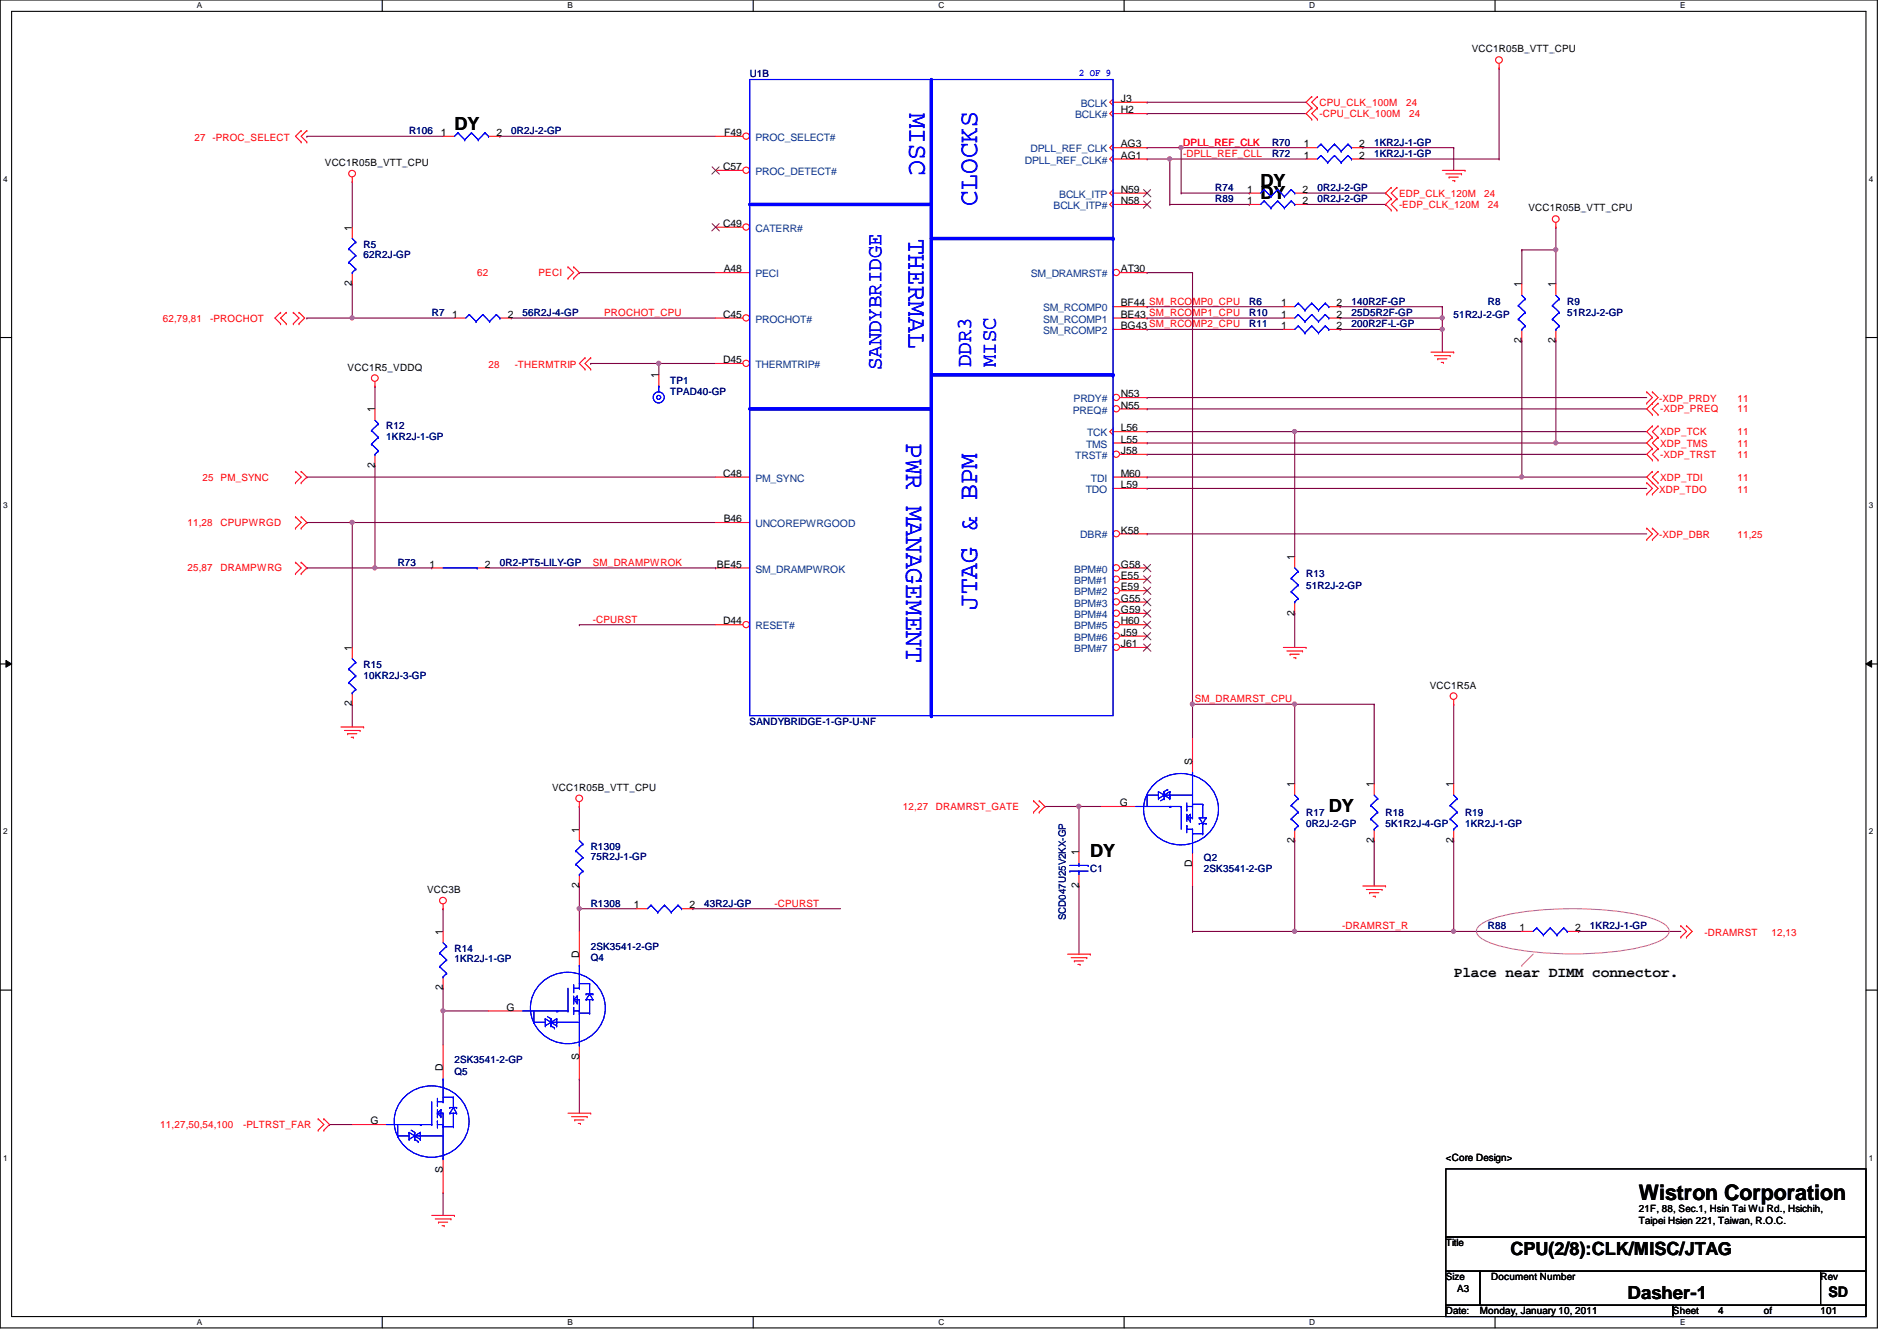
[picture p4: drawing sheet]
<svg xmlns="http://www.w3.org/2000/svg" width="297mm" height="210mm" viewBox="0 0 297 210" stroke-linecap="round" stroke-linejoin="round" font-family="sans-serif">
<path d="M0 0h294v207.9h-294zM1.8 1.8h290.4v204.3h-290.4z" fill="none" stroke="#000" stroke-width=".17"/>
<g fill="#fff">
<path d="M30.8 .2h.8v1.4h-.8z"/>
<path d="M30.8 206.2h.8v1.4h-.8z"/>
</g>
<path d="M59.9 0v1.8M59.9 206.1v1.8" fill="none" stroke="#000" stroke-width=".17"/>
<g fill="#fff">
<path d="M88.9 .2h.8v1.4h-.8z"/>
<path d="M88.9 206.2h.8v1.4h-.8z"/>
</g>
<path d="M117.9 0v1.8M117.9 206.1v1.8" fill="none" stroke="#000" stroke-width=".17"/>
<g fill="#fff">
<path d="M146.9 .2h.9v1.4h-.9z"/>
<path d="M146.9 206.2h.9v1.4h-.9z"/>
</g>
<path d="M176 0v1.8M176 206.1v1.8" fill="none" stroke="#000" stroke-width=".17"/>
<g fill="#fff">
<path d="M205 .2h.9v1.4h-.9z"/>
<path d="M205 206.2h.9v1.4h-.9z"/>
</g>
<path d="M234.1 0v1.8M234.1 206.1v1.8" fill="none" stroke="#000" stroke-width=".17"/>
<g fill="#fff">
<path d="M263.1 .2h.8v1.4h-.8z"/>
<path d="M263.1 206.2h.8v1.4h-.8z"/>
<path d="M.5 27.3h.7v1.4h-.7z"/>
<path d="M292.6 27.3h.7v1.4h-.7z"/>
<path d="M.5 78.4h.7v1.4h-.7z"/>
<path d="M292.6 78.4h.7v1.4h-.7z"/>
</g>
<path d="M0 52.8h1.8M292.2 52.8h1.8" fill="none" stroke="#000" stroke-width=".17"/>
<g fill="#fff">
<path d="M.5 129.5h.7v1.4h-.7z"/>
<path d="M292.6 129.5h.7v1.4h-.7z"/>
</g>
<path d="M0 103.9h1.8M292.2 103.9h1.8" fill="none" stroke="#000" stroke-width=".17"/>
<path d="M.9 103.4l.9 .5-.9 .5zM292.2 103.9l.9-.5v1z" fill="#000"/>
<path d="M.9 103.4l.9 .5-.9 .5zM292.2 103.9l.9-.5v1z" fill="none" stroke="#000" stroke-width=".16"/>
<g fill="#fff">
<path d="M.5 180.5h.7v1.4h-.7z"/>
<path d="M292.6 180.5h.7v1.4h-.7z"/>
</g>
<path d="M0 155h1.8M292.2 155h1.8" fill="none" stroke="#000" stroke-width=".17"/>
<path d="M103.2 56.9h8.9M103.2 56.9h.1M179.6 51.6h21.4M179.6 51.6h.1" fill="none" stroke="#800040" stroke-width=".17"/>
<circle cx="103.1" cy="56.9" r=".32" fill="#f0f"/>
<circle cx="103.1" cy="56.9" r=".32" fill="none" stroke="#f0f" stroke-width=".17"/>
<path d="M209.8 51.6h16M209.8 51.6h.1" fill="none" stroke="#800040" stroke-width=".17"/>
<circle cx="225.8" cy="51.5" r=".32" fill="#f0f"/>
<circle cx="225.8" cy="51.5" r=".32" fill="none" stroke="#f0f" stroke-width=".17"/>
<path d="M92.5 56.9h10.7M92.5 56.9h.1M103.2 56.9h.1M103.2 56.9v1.8M179.6 67.6h23.1M179.6 62.2h.1M179.6 64h.1M179.6 67.6h.1M179.6 62.2h78.2M179.6 64h78.2M243.6 69.3h.1M243.6 69.3h14.2" fill="none" stroke="#800040" stroke-width=".17"/>
<circle cx="243.6" cy="69.3" r=".32" fill="#f0f"/>
<circle cx="243.6" cy="69.3" r=".32" fill="none" stroke="#f0f" stroke-width=".17"/>
<path d="M179.6 71.1h.1M179.6 71.1h78.2M238.3 74.7h.1M238.3 74.7h19.5" fill="none" stroke="#800040" stroke-width=".17"/>
<circle cx="238.3" cy="74.6" r=".32" fill="#f0f"/>
<circle cx="238.3" cy="74.6" r=".32" fill="none" stroke="#f0f" stroke-width=".17"/>
<path d="M243.6 39.1h.1M243.6 39.1v5.3M90.7 42.7h21.4M90.7 42.7h.1M179.6 48h21.4M179.6 48h.1M209.8 48h16M209.8 48h.1M179.6 76.5h.1M179.6 76.5h78.2M179.6 83.6h.1M179.6 83.6h78.2" fill="none" stroke="#800040" stroke-width=".17"/>
<circle cx="243.6" cy="39.1" r=".32" fill="#f0f"/>
<circle cx="243.6" cy="39.1" r=".32" fill="none" stroke="#f0f" stroke-width=".17"/>
<path d="M55.2 28.4h.1M55.2 28.4v7.2M209.8 49.8h16M209.8 49.8h.1" fill="none" stroke="#800040" stroke-width=".17"/>
<circle cx="225.8" cy="49.8" r=".32" fill="#f0f"/>
<circle cx="225.8" cy="49.8" r=".32" fill="none" stroke="#f0f" stroke-width=".17"/>
<g fill="none" stroke="#800040" stroke-width=".17">
<path d="M179.6 16h24.9M179.6 17.8h24.9M179.6 16h.1M179.6 17.8h.1M185 23.1h.1M185 23.1h19.5M238.3 39.1h5.3M238.3 39.1h.1M238.3 39.1v5.3M179.6 49.8h21.4M179.6 49.8h.1M225.8 51.6h.1"/>
<path d="M225.8 51.6v3.5"/>
</g>
<circle cx="184.9" cy="23.1" r=".32" fill="#f0f"/>
<circle cx="184.9" cy="23.1" r=".32" fill="none" stroke="#f0f" stroke-width=".17"/>
<path d="M243.6 35.6h.1M243.6 35.6v3.5M179.6 42.7h7.1M179.6 42.7h.1M225.8 49.8h.1M225.8 48h.1M225.8 48v3.6M48 74.7h64.1M48 74.7h.1M186.7 110.2h.1M186.7 110.2v5.4" fill="none" stroke="#800040" stroke-width=".17"/>
<circle cx="186.7" cy="110.2" r=".32" fill="#f0f"/>
<circle cx="186.7" cy="110.2" r=".32" fill="none" stroke="#f0f" stroke-width=".17"/>
<path d="M202.7 110.2h.1M202.7 110.2h12.5" fill="none" stroke="#800040" stroke-width=".17"/>
<circle cx="202.7" cy="110.2" r=".32" fill="#f0f"/>
<circle cx="202.7" cy="110.2" r=".32" fill="none" stroke="#f0f" stroke-width=".17"/>
<path d="M202.7 110.2h.1M202.7 110.2v12.5M186.7 138.7h.1M186.7 138.7v7.1M227.6 145.8h.1M227.6 145.8h10.7" fill="none" stroke="#800040" stroke-width=".17"/>
<circle cx="227.6" cy="145.8" r=".32" fill="#f0f"/>
<circle cx="227.6" cy="145.8" r=".32" fill="none" stroke="#f0f" stroke-width=".17"/>
<path d="M202.7 131.6h.1M202.7 131.6v14.2" fill="none" stroke="#800040" stroke-width=".17"/>
<circle cx="202.7" cy="145.8" r=".32" fill="#f0f"/>
<circle cx="202.7" cy="145.8" r=".32" fill="none" stroke="#f0f" stroke-width=".17"/>
<path d="M227.6 110.2h.1M227.6 110.2v12.5M168.9 126.2h.1M168.9 126.2h3.6M227.6 131.6h.1M227.6 131.6v14.2h-24.9M202.7 145.8h.1" fill="none" stroke="#800040" stroke-width=".17"/>
<circle cx="168.9" cy="126.2" r=".32" fill="#f0f"/>
<circle cx="168.9" cy="126.2" r=".32" fill="none" stroke="#f0f" stroke-width=".17"/>
<g fill="none" stroke="#800040" stroke-width=".17">
<path d="M55.2 44.4h.1M55.2 44.4v5.4M80 49.8h32.1M80 49.8h.1M58.7 72.9h.1M58.7 72.9v16M55.2 81.8h56.9M55.2 81.8h.1M215.2 110.2h.1M215.2 110.2v12.5M163.6 126.2h5.3M163.6 126.2h.1"/>
<path d="M168.9 126.2h.1M168.9 138.7h.1M168.9 126.2v7.1M168.9 138.7v10.7M215.2 131.6h.1M215.2 131.6v7.1M186.7 145.8h16M186.7 145.8h.1"/>
</g>
<circle cx="58.7" cy="88.9" r=".32" fill="#f0f"/>
<circle cx="58.7" cy="88.9" r=".32" fill="none" stroke="#f0f" stroke-width=".17"/>
<path d="M58.7 60.5h.1M58.7 60.5v3.5M48 88.9h.1M48 88.9h10.7M55.2 81.8h.1M55.2 81.8v19.5" fill="none" stroke="#800040" stroke-width=".17"/>
<circle cx="55.1" cy="81.8" r=".32" fill="#f0f"/>
<circle cx="55.1" cy="81.8" r=".32" fill="none" stroke="#f0f" stroke-width=".17"/>
<path d="M238.3 53.3h.1M238.3 53.3v21.4M243.6 53.3h.1M243.6 53.3v16M202.7 67.6h.1M202.7 67.6v19.5M48 81.8h.1M48 81.8h7.2M90.7 97.8h21.4M90.7 97.8h.1M55.2 110.2h.1M55.2 110.2v3.6" fill="none" stroke="#800040" stroke-width=".17"/>
<circle cx="202.7" cy="67.5" r=".32" fill="#f0f"/>
<circle cx="202.7" cy="67.5" r=".32" fill="none" stroke="#f0f" stroke-width=".17"/>
<path d="M55.2 49.8h.1M55.2 49.8h16M202.7 67.6h.1M202.7 67.6h55.1M202.7 96h.1M202.7 96v5.3" fill="none" stroke="#800040" stroke-width=".17"/>
<circle cx="55.1" cy="49.8" r=".32" fill="#f0f"/>
<circle cx="55.1" cy="49.8" r=".32" fill="none" stroke="#f0f" stroke-width=".17"/>
<g fill="none" stroke="#800040" stroke-width=".17">
<path d="M48 49.8h.1M48 49.8h7.2M186.7 42.7h.1M186.7 42.7v67.5M179.6 74.7h.1M179.6 69.3h.1M179.6 69.3h64M179.6 74.7h58.7M186.7 110.2h16M186.7 110.2h.1M69.4 158.2h.1M69.4 158.2v5.4"/>
<path d="M69.4 158.2h7.1M51.6 176h.1M51.6 176h3.6M90.7 168.9h.1M90.7 168.9v5.3M69.4 186.7h.1M69.4 186.7v3.5"/>
</g>
<circle cx="69.4" cy="158.2" r=".32" fill="#f0f"/>
<circle cx="69.4" cy="158.2" r=".32" fill="none" stroke="#f0f" stroke-width=".17"/>
<path d="M69.4 154.7h.1M69.4 154.7v3.5M90.7 142.2h.1M90.7 142.2v3.6" fill="none" stroke="#800040" stroke-width=".17"/>
<circle cx="90.7" cy="142.2" r=".32" fill="#f0f"/>
<circle cx="90.7" cy="142.2" r=".32" fill="none" stroke="#f0f" stroke-width=".17"/>
<g fill="none" stroke="#800040" stroke-width=".17">
<path d="M234.7 10.7h.1M234.7 10.7v14.2M179.6 23.1h5.4v7.1M179.6 23.1h.1M183.2 24.9h21.3M183.2 24.9h.1M183.2 32h.1M183.2 24.9v7.1M185 30.2h.1M185 30.2h10.6M195.6 30.2h.1M213.4 23.1h14.2"/>
<path d="M213.4 23.1h.1M213.4 24.9h21.3M227.6 23.1h.1M227.6 23.1v3.6M234.7 24.9h.1M58.7 88.9h8.9M67.6 88.9h.1M76.5 88.9h35.6M112.1 88.9h.1M90.7 138.7h.1M90.7 126.2h.1M90.7 126.2v3.6"/>
<path d="M90.7 138.7v3.5M69.4 142.2h.1M69.4 142.2v3.6M90.7 142.2h8.9M90.7 142.2h.1M108.5 142.2h23.1M108.5 142.2h.1M247.2 145.8h.1M247.2 145.8h16"/>
</g>
<circle cx="183.1" cy="24.9" r=".32" fill="#f0f"/>
<g fill="none" stroke="#f0f" stroke-width=".17">
<path d="M231.6 144.9a13.1 13.1 0 0 1 6-2 56 56 0 0 1 19.9 .5 8.4 8.4 0 0 1 3.4 1.5 1.05 1.05 0 0 1 0 1.7 13.2 13.2 0 0 1-6 2.1 54.8 54.8 0 0 1-19.9-.6 8.4 8.4 0 0 1-3.4-1.5 1.05 1.05 0 0 1 0-1.7zM238.3 151.1h.1M240.1 149.4l-1.8 1.7"/>
<circle cx="183.1" cy="24.9" r=".32"/>
</g>
<path d="M48 21.3h21.4M48 21.3h.1M78.3 21.3h33.8M78.3 21.3h.1M179.6 24.9h.1M179.6 24.9h3.6M183.2 32h12.4M195.6 32h.1M204.5 32h12.5M204.5 30.2h12.5M217 30.2h.1M217 32h.1" fill="none" stroke="#800040" stroke-width=".17"/>
<g fill="none" stroke="#f00" stroke-width=".17">
<path d="M205.4 15.1l-.9 .9 .9 .9M205.4 16.9l-.9 .9 .9 .9M205.4 15.1h.1M205.4 16.9h.1M205.4 18.7h.1M206.3 16.9h.1M206.3 15.1h.1M206.3 18.7h.1M206.3 15.1l-.9 .9 .9 .9M206.3 16.9l-.9 .9 .9 .9M234.7 10.7h.1M234.7 9.9v.8"/>
<path d="M47.2 20.4h.1M47.2 22.2h.1M47.2 20.4l-.9 .9 .9 .9M48 20.4l-.8 .9 .8 .9M48 20.4h.1M48 22.2h.1M55.2 28.4h.1M55.2 27.7v.7M55.2 35.6v1.7M69.4 21.3h1.8M76.5 21.3h1.8M195.6 32h1.8"/>
<path d="M202.7 32h1.8M204.5 23.1h1.8M204.5 24.9h1.8M211.6 23.1h1.8M211.6 24.9h1.8M217.8 29.3l-.8 .9 .8 .9M217.8 31.1l-.8 .9 .8 .9M217.8 29.3h.1M217.8 31.1h.1M217.8 32.9h.1M218.7 29.3l-.9 .9 .9 .9M218.7 31.1l-.9 .9 .9 .9"/>
<path d="M218.7 31.1h.1M218.7 29.3h.1M218.7 32.9h.1M225.8 26.7h3.6M226.4 27.2h2.5M226.9 27.7h.1M226.9 27.7h1.4M227.5 28.3h.3M227.8 28.3h.1M228.9 27.2h.1M229.4 26.7h.1M243.6 35.6h.1"/>
<path d="M243.6 34.8v.8M43.9 48.9l-.9 .9 .9 .9M43.9 50.7h.1M43.9 48.9h.1M44.8 48.9l-.9 .9 .9 .9M44.8 50.7h.1M44.8 48.9h.1M45.9 48.9h.1M45.9 50.7h.1M45.9 48.9l.9 .9-.9 .9M46.8 50.7h.1M46.8 48.9h.1"/>
<path d="M46.8 48.9l.9 .9-.9 .9M55.2 42.7v1.7M58.7 59.7v.8M71.2 49.8h1.7M78.3 49.8h1.7M88.9 43.6h.1M88.9 41.8h.1M88.9 41.8l.9 .9-.9 .9M89.8 41.8h.1M89.8 43.6h.1M89.8 41.8l.9 .9-.9 .9M91.6 56h.1"/>
<path d="M91.6 57.8h.1M91.6 56l-.9 .9 .9 .9M92.5 56l-.9 .9 .9 .9M92.5 56h.1M92.5 57.8h.1M103.2 58.7v1.8M174.3 49.8h5.3M174.3 51.6h5.3M201 48h1.7M201 49.8h1.7M201 51.6h1.7M208.1 48h1.7"/>
<path d="M208.1 49.8h1.7M208.1 51.6h1.7M224.1 55.1h3.5M224.6 55.7h2.5M225.1 56.2h1.5M225.1 56.2h.1M225.7 56.7h.3M226 56.7h.1M227.1 55.7h.1M227.6 55.1h.1M238.3 44.4v1.8M238.3 51.6v1.7"/>
<path d="M243.6 44.4v1.8M243.6 51.6v1.7M46.3 73.8l.9 .9-.9 .9M46.3 75.6h.1M46.3 73.8h.1M47.2 73.8h.1M47.2 75.6h.1M47.2 73.8l.8 .9-.8 .9M58.7 60.5h.1M58.7 64v1.8M58.7 71.1v1.8M257.8 61.3l.9 .9-.9 .9"/>
<path d="M257.8 75.6l.9 .9-.9 .8M257.8 61.3h.1M257.8 63.1h.1M257.8 75.6h.1M257.8 77.3h.1M258.7 61.3h.1M258.7 63.1h.1M258.7 75.6h.1M258.7 77.3h.1M258.7 64.9h.1M258.7 66.7h.1M258.7 68.5h.1"/>
<path d="M258.7 70.2h.1M258.7 72h.1M258.7 73.8h.1M258.7 61.3l.9 .9-1.8 1.8 .9 .9M258.7 73.8l-.9 .9 1.8 1.8-.9 .8M258.7 66.7l-.9 .9 .9 .9M258.7 68.5l-.9 .8 .9 .9M258.7 70.2l-.9 .9 .9 .9M259.6 63.1l-.9 .9 .9 .9M259.6 66.7l-.9 .9 .9 .9M259.6 68.5l-.9 .8 .9 .9M259.6 70.2l-.9 .9 .9 .9"/>
<path d="M259.6 73.8l-.9 .9 .9 .9M259.6 64.9h.1M259.6 63.1h.1M259.6 68.5h.1M259.6 66.7h.1M259.6 70.2h.1M259.6 72h.1M259.6 75.6h.1M259.6 73.8h.1M46.3 80.9l.9 .9-.9 .9M46.3 88l.9 .9-.9 .9M46.3 82.7h.1"/>
<path d="M46.3 80.9h.1M46.3 89.8h.1M46.3 88h.1M47.2 80.9h.1M47.2 82.7h.1M47.2 88h.1M47.2 89.8h.1M47.2 80.9l.8 .9-.8 .9M47.2 88l.8 .9-.8 .9M67.6 88.9h1.8M74.7 88.9h1.8M202.7 87.1v1.8"/>
<path d="M202.7 94.2v1.8M257.8 82.7l.9 .9-.9 .9M257.8 82.7h.1M257.8 84.5h.1M258.7 82.7h.1M258.7 84.5h.1M258.7 82.7l.9 .9-.9 .9M53.4 113.8h3.5M53.9 114.3h2.5M54.4 114.9h.1M54.4 114.9h1.5M55 115.4h.3"/>
<path d="M55.2 101.3v1.8M55.2 108.5v1.7M55.3 115.4h.1M56.4 114.3h.1M56.9 113.8h.1M186.7 115.6v5.3M201 101.3h3.5M201.5 101.9h2.5M202 102.4h.1M202 102.4h1.5M202.6 103h.3M202.9 103h.1"/>
<path d="M204 101.9h.1M204.5 101.3h.1M227.6 110.2h.1M227.6 109.5v.7M90.7 126.2h.1M90.7 125.5v.7M90.7 129.8v1.8M90.7 136.9v1.8M161.8 127.1h.1M161.8 125.3h.1M161.8 125.3l.9 .9-.9 .9M162.7 125.3l.9 .9-.9 .9"/>
<path d="M162.7 125.3h.1M162.7 127.1h.1M168.9 133.3v1.8M168.9 136.9v1.8M172.5 126.2h5.3M186.7 133.3v5.4M202.7 122.7v1.8M202.7 129.8v1.8M213.4 138.7h3.6M213.9 139.2h2.5M214.5 139.7h1.4M214.5 139.7h.1"/>
<path d="M215.2 122.7v1.8M215.2 129.8v1.8M216.4 139.2h.1M217 138.7h.1M227.6 122.7v1.8M227.6 129.8v1.8M69.4 142.2h.1M69.4 141.5v.7M69.4 145.8v1.8M69.4 152.9v1.8M76.5 158.2h5.3M90.7 145.8v5.3"/>
<path d="M99.6 142.2h1.8M106.7 142.2h1.8M167.2 149.4h3.5M167.7 149.9h2.5M168.2 150.4h1.5M168.2 150.4h.1M168.8 151h.3M169.1 151h.1M170.2 149.9h.1M170.7 149.4h.1M215 140.3h.3M215.3 140.3h.1"/>
<path d="M238.3 145.8h1.8M245.4 145.8h1.8M263.2 144.9l.9 .9-.9 .9M263.2 144.9h.1M263.2 146.7h.1M264.1 144.9h.1M264.1 146.7h.1M264.1 144.9l.9 .9-.9 .9M49.8 175.1l.9 .9-.9 .9M49.8 176.9h.1M49.8 175.1h.1M50.7 175.1h.1"/>
<path d="M50.7 176.9h.1M50.7 175.1l.9 .9-.9 .9M55.2 176h5.3M69.4 163.6v5.3M88.9 174.2h3.6M89.5 174.8h2.4M90 175.3h.1M90 175.3h1.4M90.5 175.9h.4M90.7 163.6v5.3M90.9 175.9h.1M91.9 174.8h.1"/>
<path d="M92.5 174.2h.1M67.6 190.2h3.6M68.2 190.8h2.4M68.7 191.3h.1M68.7 191.3h1.4M69.2 191.9h.4M69.4 181.4v5.3M69.6 191.9h.1M70.6 190.8h.1M71.2 190.2h.1"/>
<circle cx="234.7" cy="9.4" r=".52"/>
<circle cx="55.1" cy="27.2" r=".52"/>
<circle cx="243.6" cy="34.3" r=".52"/>
<circle cx="58.7" cy="59.2" r=".52"/>
<circle cx="227.6" cy="109" r=".52"/>
<circle cx="90.7" cy="125" r=".52"/>
<circle cx="69.4" cy="141" r=".52"/>
</g>
<path d="M226.4 183h65.8v10.6h-65.8zM226.4 193.6h65.8v5.4h-65.8zM226.4 199h5.3v5.3h-5.3zM231.7 199h53.4v5.3h-53.4zM285.1 199h7.1v5.3h-7.1zM226.4 204.3h35.6v1.8h-35.6zM262 204.3h30.2v1.8h-30.2z" fill="none" stroke="#000" stroke-width=".17"/>
<g fill="none" stroke="#00f" stroke-width=".17">
<path d="M54.6 38.9h.1M54.6 38.9l1.1 1.1M55.2 37.3l.5 .6M55.7 37.9h.1M55.7 37.9l-1.1 1M71.7 20.8h.1M71.7 20.8l1.1 1.1M71.7 20.8l-.5 .5M72.8 21.9h.1M73.8 20.8l-1 1.1M73.8 20.8h.1M73.8 20.8l1.1 1.1"/>
<path d="M74.9 21.9h.1M75.9 20.8l-1 1.1M75.9 20.8h.1M75.9 20.8l.6 .5M76.5 21.3h.1M197.9 31.5h.1M197.9 31.5l1.1 1.1M197.9 31.5l-.5 .5M199 32.6h.1M200.1 31.5l-1.1 1.1M200.1 31.5h.1M200.1 31.5l1 1.1"/>
<path d="M201.1 32.6h.1M202.2 31.5l-1.1 1.1M202.2 31.5h.1M202.2 31.5l.5 .5M202.7 32h.1M206.8 22.6h.1M206.8 24.3h.1M206.8 22.6l1.1 1.1M206.8 24.3l1.1 1.1M206.8 22.6l-.5 .5M206.8 24.3l-.5 .6M207.9 23.7h.1"/>
<path d="M207.9 25.4h.1M209 22.6l-1.1 1.1M209 24.3l-1.1 1.1M209 22.6h.1M209 24.3h.1M209 22.6l1 1.1M209 24.3l1 1.1M210 23.7h.1M210 25.4h.1M211.1 22.6l-1.1 1.1M211.1 24.3l-1.1 1.1M211.1 22.6h.1"/>
<path d="M211.1 24.3h.1M211.1 22.6l.5 .5M211.1 24.3l.5 .6M211.6 23.1h.1M211.6 24.9h.1M54.6 41.1h.1M54.6 41.1l1.1 1M55.2 42.7h.1M55.7 40h.1M55.7 42.1h.1M55.7 40l-1.1 1.1M55.7 42.1l-.5 .6"/>
<path d="M73.5 49.2h.1M73.5 49.2l1 1.1M73.5 49.2l-.6 .6M74.5 50.3h.1M75.6 49.2l-1.1 1.1M75.6 49.2h.1M75.6 49.2l1.1 1.1M76.7 50.3h.1M77.7 49.2l-1 1.1M77.7 49.2h.1M77.7 49.2l.6 .6M78.3 49.8h.1"/>
<path d="M203.3 47.5l-.6 .5M203.3 49.2l-.6 .6M203.3 51l-.6 .6M203.3 47.5h.1M203.3 49.2h.1M203.3 51h.1M203.3 47.5l1 1.1M203.3 49.2l1 1.1M203.3 51l1 1.1M204.3 48.6h.1M204.3 50.3h.1M204.3 52.1h.1"/>
<path d="M205.4 47.5l-1.1 1.1M205.4 49.2l-1.1 1.1M205.4 51l-1.1 1.1M205.4 47.5h.1M205.4 49.2h.1M205.4 51h.1M205.4 47.5l1.1 1.1M205.4 49.2l1.1 1.1M205.4 51l1.1 1.1M206.5 48.6h.1M206.5 50.3h.1M206.5 52.1h.1"/>
<path d="M207.5 47.5l-1 1.1M207.5 49.2l-1 1.1M207.5 51l-1 1.1M207.5 47.5h.1M207.5 49.2h.1M207.5 51h.1M207.5 47.5l.6 .5M207.5 49.2l.6 .6M207.5 51l.6 .6M208.1 48h.1M208.1 49.8h.1M208.1 51.6h.1"/>
<path d="M237.7 47.8h.1M237.7 50h.1M237.7 47.8l1.1 1.1M237.7 50l1.1 1M238.3 51.6h.1M238.3 46.2l.5 .6M238.8 46.8h.1M238.8 48.9h.1M238.8 51h.1M238.8 46.8l-1.1 1M238.8 48.9l-1.1 1.1M238.8 51l-.5 .6"/>
<path d="M243.1 47.8h.1M243.1 50h.1M243.1 47.8l1.1 1.1M243.1 50l1.1 1M243.6 51.6h.1M243.6 46.2l.6 .6M244.2 46.8h.1M244.2 48.9h.1M244.2 51h.1M244.2 46.8l-1.1 1M244.2 48.9l-1.1 1.1M244.2 51l-.6 .6"/>
<path d="M58.2 67.4h.1M58.2 69.5h.1M58.2 67.4l1.1 1.1M58.2 69.5l1.1 1.1M58.7 71.1h.1M58.7 65.8l.6 .5M59.3 66.3h.1M59.3 68.5h.1M59.3 70.6h.1M59.3 66.3l-1.1 1.1M59.3 68.5l-1.1 1M59.3 70.6l-.6 .5"/>
<path d="M103.2 60.5h.1M103.2 60.5v.8M69.4 88.9h5.3M74.7 88.9h.1M202.2 90.5h.1M202.2 92.6h.1M202.2 90.5l1.1 1.1M202.2 92.6l1.1 1.1M202.7 94.2h.1M202.7 88.9l.6 .6M203.3 89.5h.1M203.3 91.6h.1"/>
<path d="M203.3 93.7h.1M203.3 89.5l-1.1 1M203.3 91.6l-1.1 1M203.3 93.7l-.6 .5M54.6 104.7h.1M54.6 106.8h.1M54.6 104.7l1.1 1.1M54.6 106.8l1.1 1.1M55.2 108.5h.1M55.2 103.1l.5 .6M55.7 103.7h.1M55.7 105.8h.1"/>
<path d="M55.7 107.9h.1M55.7 103.7l-1.1 1M55.7 105.8l-1.1 1M55.7 107.9l-.5 .6M90.2 133.2h.1M90.2 135.3h.1M90.2 133.2l1.1 1M90.2 135.3l1.1 1.1M90.7 136.9h.1M90.7 131.6l.6 .5M91.3 132.1h.1M91.3 134.2h.1"/>
<path d="M91.3 136.4h.1M91.3 132.1l-1.1 1.1M91.3 134.2l-1.1 1.1M91.3 136.4l-.6 .5M167.5 136.4h.1M167.5 135.5h2.9M167.5 136.4h2.9M168.9 135.5h.1M168.9 136.4h.1M168.9 135.1v.4M168.9 136.4v.5M170.4 135.5h.1"/>
<path d="M177.8 126.2h7.2M179.6 124.5h1.8M179.6 124.5h.1M179.6 124.5v1.7M180.8 122.7a5.9 5.9 0 0 1 6.3-1.2 5.9 5.9 0 0 1 3.7 5.2 5.9 5.9 0 0 1-5.9 5.5 5.9 5.9 0 0 1-5.8-5.5 5.4 5.4 0 0 1 1.7-4zM181.4 123.9h.1M181.4 125h.1M181.4 123.9v1.1M181.4 123.9l1.8 1.1M182.3 123.9h.1M182.3 124.5h.1M182.3 125h.1"/>
<path d="M182.3 124.5h4.4M182.3 123.9v1.1M182.3 125l-.6 .3M182.8 123.6h.1M182.8 123.6l-.5 .3M183.2 123.9l-1.8 1.1M183.2 126.2h.1M183.2 124.5h.1M183.2 125h.1M183.2 123.9h.1M183.2 123.9v1.1M183.3 126.2h.1"/>
<path d="M185 126.2h.1M185 126.2v3.6M185.8 126.8h.1M185.8 129.2h.1M185.8 127.5h.1M185.8 128h.1M185.8 126.2h.9M185.8 125.7v1.1M185.8 127.5v1.1M185.8 129.2v1.1M185.8 129.8h.9M185.8 128h.9"/>
<path d="M185.8 128l.6 .6M186.4 128.6h.1M186.4 127.5h.1M186.4 127.5v1.1M186.4 127.5l-.6 .5M186.7 125.9h1.6M186.7 129.8h.1M186.7 133.3h.1M186.7 126.2h.1M186.7 120.9h.1M186.7 128h.1M186.7 125.9h.1"/>
<path d="M186.7 120.9v7.1M186.7 129.8v3.5M186.7 130.5h1.6M187.8 128.9h1M187.8 128l.5 .9M187.8 128.9h.1M187.8 128h.1M187.8 128h1M188.3 130.5h.1M188.3 128.9h.1M188.3 125.9h.1M188.3 125.9v2.1"/>
<path d="M188.3 128.9v1.6M188.8 128.9h.1M188.8 128h.1M188.8 128l-.5 .9M202.2 126.1h.1M202.2 128.2h.1M202.2 126.1l1.1 1M202.2 128.2l1.1 1M202.7 129.8h.1M202.7 124.5l.6 .5M203.3 125h.1M203.3 127.1h.1"/>
<path d="M203.3 129.2h.1M203.3 125l-1.1 1.1M203.3 127.1l-1.1 1.1M203.3 129.2l-.6 .6M214.6 126.1h.1M214.6 128.2h.1M214.6 126.1l1.1 1M214.6 128.2l1.1 1M215.2 129.8h.1M215.2 124.5l.5 .5M215.7 125h.1M215.7 127.1h.1"/>
<path d="M215.7 129.2h.1M215.7 125l-1.1 1.1M215.7 127.1l-1.1 1.1M215.7 129.2l-.5 .6M227.1 126.1h.1M227.1 128.2h.1M227.1 126.1l1.1 1M227.1 128.2l1.1 1M227.6 129.8h.1M227.6 124.5l.6 .5M228.2 125h.1M228.2 127.1h.1"/>
<path d="M228.2 129.2h.1M228.2 125l-1.1 1.1M228.2 127.1l-1.1 1.1M228.2 129.2l-.6 .6M68.8 149.2h.1M68.8 151.3h.1M68.8 149.2l1.1 1M68.8 151.3l1.1 1.1M69.4 152.9h.1M69.4 147.6l.5 .5M69.9 148.1h.1M69.9 150.2h.1"/>
<path d="M69.9 152.4h.1M69.9 148.1l-1.1 1.1M69.9 150.2l-1.1 1.1M69.9 152.4l-.5 .5M81.8 158.2h7.1M83.6 158.2v1.8M84.8 153.8a5.9 5.9 0 0 1 6.2-1.2 5.9 5.9 0 0 1 3.8 5.2 5.9 5.9 0 0 1-5.9 5.6 5.9 5.9 0 0 1-5.8-5.6 5.4 5.4 0 0 1 1.7-4zM85.4 159.5h.1M85.4 159.5v1.1M85.4 159.5l1.8 1.1M85.7 159.1l.6 .4M86.3 159.5h.1"/>
<path d="M86.3 159.5v1.1M87.2 158.2h.1M87.2 159.5h.1M87.2 159.5l-1.8 1.1M87.2 159.5v1.1M87.3 158.2h.1M88.9 158.2h.1M88.9 154.7v3.5M89.8 157.7h.1M89.8 155.2h.1M89.8 157h.1M89.8 156.5h.1"/>
<path d="M89.8 158.2h.9M89.8 154.1v1.1M89.8 155.9v1.1M89.8 157.7v1.1M89.8 154.7h.9M89.8 156.5h.9M89.8 156.5l.6 .5M90.4 155.9l-.6 .6M90.4 155.9h.1M90.4 157h.1M90.4 155.9v1.1M90.7 158.6h1.6"/>
<path d="M90.7 154.7h.1M90.7 151.1h.1M90.7 158.2h.1M90.7 156.5h.1M90.7 158.6h.1M90.7 151.1v3.6M90.7 156.5v7.1M90.7 154h1.6M91.8 155.6h1M91.8 155.6h.1M91.8 156.5h.1M91.8 156.5h1"/>
<path d="M92.3 154h.1M92.3 155.6h.1M92.3 158.6h.1M92.3 154v1.6M92.3 156.5v2.1M92.3 155.6l-.5 .9M92.3 155.6l.5 .9M92.8 155.6h.1M92.8 156.5h.1M101.9 141.7h.1M101.9 141.7l1.1 1.1M101.9 141.7l-.5 .5"/>
<path d="M103 142.8h.1M104.1 141.7l-1.1 1.1M104.1 141.7h.1M104.1 141.7l1 1.1M105.1 142.8h.1M106.2 141.7l-1.1 1.1M106.2 141.7h.1M106.2 141.7l.5 .5M106.7 142.2h.1M240.6 145.2h.1M240.6 145.2l1.1 1.1M240.6 145.2l-.5 .6"/>
<path d="M241.7 146.3h.1M242.7 145.2l-1 1.1M242.7 145.2h.1M242.7 145.2l1.1 1.1M243.8 146.3h.1M244.9 145.2l-1.1 1.1M244.9 145.2h.1M244.9 145.2l.5 .6M245.4 145.8h.1M60.5 176h7.1M62.3 177.8h1.7M62.3 177.8h.1"/>
<path d="M62.3 176v1.8M63.4 171.6a5.9 5.9 0 0 1 6.3-1.2 5.9 5.9 0 0 1 3.7 5.2 5.9 5.9 0 0 1-5.8 5.5 5.9 5.9 0 0 1-5.9-5.5 5.4 5.4 0 0 1 1.7-4zM64 178.4h.1M64 177.2h.1M64 177.2v1.2M64 177.2l1.8 1.2M64.4 176.9l.5 .3M64.9 178.4h.1M64.9 177.8h.1M64.9 177.2h.1M64.9 177.8h4.5M64.9 177.2v1.2"/>
<path d="M64.9 178.4l.6 .3M65.5 178.7h.1M65.8 176h.1M65.8 177.8h.1M65.8 177.2h.1M65.8 178.4h.1M65.8 177.2l-1.8 1.2M65.8 177.2v1.2M66 176h.1M67.6 176h.1M67.6 172.5v3.5M68.5 174.2l.5 .6"/>
<path d="M68.5 175.5h.1M68.5 173h.1M68.5 174.8h.1M68.5 174.2h.1M68.5 176h.9M68.5 171.9v1.1M68.5 173.7v1.1M68.5 175.5v1.1M68.5 172.5h.9M68.5 174.2h.9M69 173.7h.1M69 174.8h.1"/>
<path d="M69 173.7v1.1M69 173.7l-.5 .5M69.4 172.5h.1M69.4 168.9h.1M69.4 176h.1M69.4 174.2h.1M69.4 176.4h.1M69.4 168.9v3.6M69.4 174.2v7.2M69.4 171.7h1.6M69.4 176.4h1.6M70.4 173.4h.1"/>
<path d="M70.4 174.2h.1M70.4 174.2h1.1M70.4 173.4h1.1M71 173.4l.5 .8M71 171.7h.1M71 173.4h.1M71 176.4h.1M71 171.7v1.7M71 174.2v2.2M71 173.4l-.6 .8M71.5 173.4h.1M71.5 174.2h.1"/>
<path d="M83.6 160h1.8M83.6 160h.1M85.4 160.6h.1M86.3 160.6h.1M86.3 160h.1M86.3 160h4.4M86.3 160.6l.5 .3M86.8 160.9h.1M87.2 160h.1M87.2 160.6h.1M90.7 163.6h.1M69.4 181.4h.1"/>
<circle cx="103.1" cy="62.2" r=".32"/>
<circle cx="103.1" cy="62.2" r=".87"/>
</g>
<circle cx="174.8" cy="42.6" r=".5" fill="#fff"/>
<g fill="none" stroke="#f00" stroke-width=".17">
<path d="M174.3 17.3l-.5 .5 .5 .5M174.3 17.8h5.3M174.3 15.5l-.5 .5 .5 .5M174.3 16h5.3M174.3 24.4l-.5 .5 .5 .5M174.3 24.9h5.3M174.3 22.6l-.5 .5 .5 .5M174.3 23.1h5.3M174.3 48h5.3M175.3 42.7h4.3"/>
<circle cx="174.8" cy="42.6" r=".5"/>
</g>
<circle cx="116.8" cy="35.5" r=".5" fill="#fff"/>
<g fill="none" stroke="#f00" stroke-width=".17">
<path d="M112.1 35.6h4.2M112.1 42.7h5.3"/>
<circle cx="116.8" cy="35.5" r=".5"/>
</g>
<path d="M111.5 35l1.1 1.2M112.6 35l-1.1 1.2" fill="none" stroke="#804000" stroke-width=".16"/>
<circle cx="116.8" cy="49.8" r=".5" fill="#fff"/>
<g fill="none" stroke="#f00" stroke-width=".17">
<path d="M112.1 49.8h4.2"/>
<circle cx="116.8" cy="49.8" r=".5"/>
</g>
<circle cx="116.8" cy="56.9" r=".5" fill="#fff"/>
<g fill="none" stroke="#f00" stroke-width=".17">
<path d="M112.1 56.9h4.2M112.1 88.9h5.3"/>
<circle cx="116.8" cy="56.9" r=".5"/>
</g>
<circle cx="116.8" cy="97.8" r=".5" fill="#fff"/>
<g fill="none" stroke="#f00" stroke-width=".17">
<path d="M112.1 97.8h4.2"/>
<circle cx="116.8" cy="97.8" r=".5"/>
</g>
<circle cx="174.8" cy="62.2" r=".5" fill="#fff"/>
<g fill="none" stroke="#f00" stroke-width=".17">
<path d="M175.3 62.2h4.3"/>
<circle cx="174.8" cy="62.2" r=".5"/>
</g>
<circle cx="174.8" cy="64" r=".5" fill="#fff"/>
<g fill="none" stroke="#f00" stroke-width=".17">
<path d="M174.3 67.1l-.5 .5 .5 .5M174.3 67.6h5.3M174.3 69.3h5.3M175.3 64h4.3"/>
<circle cx="174.8" cy="64" r=".5"/>
</g>
<circle cx="174.8" cy="71.1" r=".5" fill="#fff"/>
<g fill="none" stroke="#f00" stroke-width=".17">
<path d="M174.3 74.7h5.3M174.3 76.5h5.3M175.3 71.1h4.3"/>
<circle cx="174.8" cy="71.1" r=".5"/>
</g>
<circle cx="174.8" cy="83.5" r=".5" fill="#fff"/>
<g fill="none" stroke="#f00" stroke-width=".17">
<path d="M175.3 83.6h4.3"/>
<circle cx="174.8" cy="83.5" r=".5"/>
</g>
<circle cx="174.8" cy="88.9" r=".5" fill="#fff"/>
<g fill="none" stroke="#f00" stroke-width=".17">
<path d="M175.3 88.9h4.3"/>
<circle cx="174.8" cy="88.9" r=".5"/>
</g>
<path d="M179.1 88.3l1.1 1.2M180.2 88.3l-1.2 1.2" fill="none" stroke="#804000" stroke-width=".16"/>
<circle cx="174.8" cy="90.7" r=".5" fill="#fff"/>
<g fill="none" stroke="#f00" stroke-width=".17">
<path d="M175.3 90.7h4.3"/>
<circle cx="174.8" cy="90.7" r=".5"/>
</g>
<path d="M179.1 90.1l1.1 1.2M180.2 90.1l-1.2 1.2" fill="none" stroke="#804000" stroke-width=".16"/>
<circle cx="174.8" cy="92.4" r=".5" fill="#fff"/>
<g fill="none" stroke="#f00" stroke-width=".17">
<path d="M175.3 92.5h4.3"/>
<circle cx="174.8" cy="92.4" r=".5"/>
</g>
<path d="M179.1 91.9l1.1 1.1M180.2 91.9l-1.2 1.1" fill="none" stroke="#804000" stroke-width=".16"/>
<circle cx="174.8" cy="94.2" r=".5" fill="#fff"/>
<g fill="none" stroke="#f00" stroke-width=".17">
<path d="M175.3 94.2h4.3"/>
<circle cx="174.8" cy="94.2" r=".5"/>
</g>
<path d="M179.1 93.7l1.1 1.1M180.2 93.7l-1.2 1.1" fill="none" stroke="#804000" stroke-width=".16"/>
<circle cx="174.8" cy="96" r=".5" fill="#fff"/>
<g fill="none" stroke="#f00" stroke-width=".17">
<path d="M175.3 96h4.3"/>
<circle cx="174.8" cy="96" r=".5"/>
</g>
<path d="M179.1 95.5l1.1 1.1M180.2 95.5l-1.2 1.1" fill="none" stroke="#804000" stroke-width=".16"/>
<circle cx="174.8" cy="97.8" r=".5" fill="#fff"/>
<g fill="none" stroke="#f00" stroke-width=".17">
<path d="M175.3 97.8h4.3"/>
<circle cx="174.8" cy="97.8" r=".5"/>
</g>
<path d="M179.1 97.2l1.1 1.2M180.2 97.2l-1.2 1.2" fill="none" stroke="#804000" stroke-width=".16"/>
<circle cx="174.8" cy="99.5" r=".5" fill="#fff"/>
<g fill="none" stroke="#f00" stroke-width=".17">
<path d="M175.3 99.6h4.3"/>
<circle cx="174.8" cy="99.5" r=".5"/>
</g>
<path d="M179.1 99l1.1 1.2M180.2 99l-1.2 1.2" fill="none" stroke="#804000" stroke-width=".16"/>
<circle cx="174.8" cy="101.3" r=".5" fill="#fff"/>
<g fill="none" stroke="#f00" stroke-width=".17">
<path d="M112.1 74.7h5.3M175.3 101.3h4.3"/>
<circle cx="174.8" cy="101.3" r=".5"/>
</g>
<path d="M179.1 100.8l1.1 1.1M180.2 100.8l-1.2 1.1" fill="none" stroke="#804000" stroke-width=".16"/>
<circle cx="116.8" cy="26.6" r=".5" fill="#fff"/>
<g fill="none" stroke="#f00" stroke-width=".17">
<path d="M112.1 26.7h4.2"/>
<circle cx="116.8" cy="26.6" r=".5"/>
</g>
<path d="M111.5 26.1l1.1 1.2M112.6 26.1l-1.1 1.2" fill="none" stroke="#804000" stroke-width=".16"/>
<circle cx="116.8" cy="21.3" r=".5" fill="#fff"/>
<g fill="none" stroke="#f00" stroke-width=".17">
<path d="M112.1 21.3h4.2M174.3 29.7l-.5 .5 .5 .5M174.3 30.2h5.3M174.3 31.5l-.5 .5 .5 .5M174.3 32h5.3M112.1 81.8h5.3"/>
<circle cx="116.8" cy="21.3" r=".5"/>
</g>
<path d="M179.1 29.7l1.1 1.1M179.1 31.5l1.1 1.1M180.2 29.7l-1.2 1.1M180.2 31.5l-1.2 1.1" fill="none" stroke="#804000" stroke-width=".16"/>
<path d="M117.4 12.4h56.9v99.6h-56.9z" fill="none" stroke="#00f" stroke-width=".17"/>
<path d="M145.8 12.4v99.6" fill="none" stroke="#00f" stroke-width=".51"/>
<circle cx="145.8" cy="112" r=".25" fill="#00f"/>
<path d="M145.8 37.3h28.5" fill="none" stroke="#00f" stroke-width=".51"/>
<circle cx="174.3" cy="37.3" r=".25" fill="#00f"/>
<path d="M117.4 32h28.4" fill="none" stroke="#00f" stroke-width=".51"/>
<circle cx="145.8" cy="32" r=".25" fill="#00f"/>
<path d="M117.4 64h28.4" fill="none" stroke="#00f" stroke-width=".51"/>
<circle cx="145.8" cy="64" r=".25" fill="#00f"/>
<path d="M145.8 58.7h28.5" fill="none" stroke="#00f" stroke-width=".51"/>
<circle cx="174.3" cy="58.7" r=".25" fill="#00f"/>
<path d="M117.4 12.4h56.9v99.6h-56.9z" fill="none" stroke="#00f" stroke-width=".17"/>
<path d="M145.8 12.4v99.6" fill="none" stroke="#00f" stroke-width=".51"/>
<circle cx="145.8" cy="112" r=".25" fill="#00f"/>
<path d="M145.8 37.3h28.5" fill="none" stroke="#00f" stroke-width=".51"/>
<circle cx="174.3" cy="37.3" r=".25" fill="#00f"/>
<path d="M117.4 32h28.4" fill="none" stroke="#00f" stroke-width=".51"/>
<circle cx="145.8" cy="32" r=".25" fill="#00f"/>
<path d="M117.4 64h28.4" fill="none" stroke="#00f" stroke-width=".51"/>
<circle cx="145.8" cy="64" r=".25" fill="#00f"/>
<path d="M145.8 58.7h28.5" fill="none" stroke="#00f" stroke-width=".51"/>
<circle cx="174.3" cy="58.7" r=".25" fill="#00f"/>
<path d="M195.6 30.2h1.8M202.7 30.2h1.8" fill="none" stroke="#f00" stroke-width=".17"/>
<path d="M197.9 29.7h.1M197.9 29.7l1.1 1.1M197.9 29.7l-.5 .5M199 30.8h.1M200.1 29.7l-1.1 1.1M200.1 29.7h.1M200.1 29.7l1 1.1M201.1 30.8h.1M202.2 29.7l-1.1 1.1M202.2 29.7h.1M202.2 29.7l.5 .5M202.7 30.2h.1" fill="none" stroke="#00f" stroke-width=".17"/>
<circle cx="103.1" cy="56.9" r=".32" fill="#f0f"/>
<circle cx="103.1" cy="56.9" r=".32" fill="none" stroke="#f0f" stroke-width=".17"/>
<circle cx="225.8" cy="51.5" r=".32" fill="#f0f"/>
<circle cx="225.8" cy="51.5" r=".32" fill="none" stroke="#f0f" stroke-width=".17"/>
<circle cx="243.6" cy="69.3" r=".32" fill="#f0f"/>
<circle cx="243.6" cy="69.3" r=".32" fill="none" stroke="#f0f" stroke-width=".17"/>
<circle cx="238.3" cy="74.6" r=".32" fill="#f0f"/>
<circle cx="238.3" cy="74.6" r=".32" fill="none" stroke="#f0f" stroke-width=".17"/>
<circle cx="243.6" cy="39.1" r=".32" fill="#f0f"/>
<circle cx="243.6" cy="39.1" r=".32" fill="none" stroke="#f0f" stroke-width=".17"/>
<circle cx="225.8" cy="49.8" r=".32" fill="#f0f"/>
<circle cx="225.8" cy="49.8" r=".32" fill="none" stroke="#f0f" stroke-width=".17"/>
<circle cx="184.9" cy="23.1" r=".32" fill="#f0f"/>
<circle cx="184.9" cy="23.1" r=".32" fill="none" stroke="#f0f" stroke-width=".17"/>
<circle cx="186.7" cy="110.2" r=".32" fill="#f0f"/>
<circle cx="186.7" cy="110.2" r=".32" fill="none" stroke="#f0f" stroke-width=".17"/>
<circle cx="202.7" cy="110.2" r=".32" fill="#f0f"/>
<circle cx="202.7" cy="110.2" r=".32" fill="none" stroke="#f0f" stroke-width=".17"/>
<circle cx="227.6" cy="145.8" r=".32" fill="#f0f"/>
<circle cx="227.6" cy="145.8" r=".32" fill="none" stroke="#f0f" stroke-width=".17"/>
<circle cx="202.7" cy="145.8" r=".32" fill="#f0f"/>
<circle cx="202.7" cy="145.8" r=".32" fill="none" stroke="#f0f" stroke-width=".17"/>
<circle cx="168.9" cy="126.2" r=".32" fill="#f0f"/>
<circle cx="168.9" cy="126.2" r=".32" fill="none" stroke="#f0f" stroke-width=".17"/>
<circle cx="58.7" cy="88.9" r=".32" fill="#f0f"/>
<circle cx="58.7" cy="88.9" r=".32" fill="none" stroke="#f0f" stroke-width=".17"/>
<circle cx="55.1" cy="81.8" r=".32" fill="#f0f"/>
<circle cx="55.1" cy="81.8" r=".32" fill="none" stroke="#f0f" stroke-width=".17"/>
<circle cx="202.7" cy="67.5" r=".32" fill="#f0f"/>
<circle cx="202.7" cy="67.5" r=".32" fill="none" stroke="#f0f" stroke-width=".17"/>
<circle cx="55.1" cy="49.8" r=".32" fill="#f0f"/>
<circle cx="55.1" cy="49.8" r=".32" fill="none" stroke="#f0f" stroke-width=".17"/>
<circle cx="69.4" cy="158.2" r=".32" fill="#f0f"/>
<circle cx="69.4" cy="158.2" r=".32" fill="none" stroke="#f0f" stroke-width=".17"/>
<circle cx="90.7" cy="142.2" r=".32" fill="#f0f"/>
<circle cx="90.7" cy="142.2" r=".32" fill="none" stroke="#f0f" stroke-width=".17"/>
<circle cx="183.1" cy="24.9" r=".32" fill="#f0f"/>
<circle cx="183.1" cy="24.9" r=".32" fill="none" stroke="#f0f" stroke-width=".17"/>
<g font-size="4.2" fill="#00f">
<text x="142.4" y="17.6" transform="rotate(90 142.4 17.6)">MISC</text>
<text x="153" y="32.2" transform="rotate(-90 153 32.2)">CLOCKS</text>
<text x="142.2" y="37.3" transform="rotate(90 142.2 37.3)">THERMAL</text>
<text x="141.9" y="69.3" transform="rotate(90 141.9 69.3)">PWR MANAGEMENT</text>
<text x="153" y="95.5" transform="rotate(-90 153 95.5)">JTAG &amp; BPM</text>
</g>
<g font-size="3.3" fill="#00f">
<text x="138" y="58" transform="rotate(-90 138 58)">SANDYBRIDGE</text>
<text x="152.1" y="57.4" transform="rotate(-90 152.1 57.4)">DDR3</text>
<text x="156" y="57.4" transform="rotate(-90 156 57.4)">MISC</text>
</g>
<text font-size="3.3" x="256.6" y="187.9">Wistron Corporation</text>
<g font-size="2.8">
<text x="71.2" y="20.4">DY</text>
<text x="197.4" y="29.3">DY</text>
<text x="197.4" y="31.1">DY</text>
<text x="208.1" y="127.1">DY</text>
<text x="170.7" y="134.2">DY</text>
<text x="236.5" y="196.4">CPU(2/8):CLK/MISC/JTAG</text>
<text x="254.8" y="203.4">Dasher-1</text>
</g>
<g font-size="2.3">
<text x="227.6" y="153">Place near DIMM connector.</text>
<text x="286.3" y="203">SD</text>
</g>
<text font-size="1.6" fill="#00f" x="168.9" y="11.9">2 OF 9</text>
<g font-size="1.6">
<text x="230.5" y="8.2">VCC1R05B_VTT_CPU</text>
<text x="175.5" y="17.7">H2</text>
<text x="175.5" y="16">J3</text>
<text x="69" y="21.3">1</text>
<text x="77.7" y="21.3">2</text>
<text x="113.4" y="21.3">F49</text>
<text x="175.5" y="23.1">AG3</text>
<text x="204.2" y="23.1">1</text>
<text x="212.8" y="23.1">2</text>
<text x="50.9" y="26">VCC1R05B_VTT_CPU</text>
<text x="113.2" y="26.6">C57</text>
<text x="175.5" y="24.8">AG1</text>
<text x="204.2" y="24.8">1</text>
<text x="212.8" y="24.8">2</text>
<text x="113.2" y="35.5">C49</text>
<text x="175.5" y="30.2">N59</text>
<text x="175.5" y="32">N58</text>
<text x="195.3" y="32">1</text>
<text x="195.3" y="30.2">1</text>
<text x="204" y="32">2</text>
<text x="204" y="30.2">2</text>
<text x="239.3" y="33.1">VCC1R05B_VTT_CPU</text>
<text x="55.1" y="36.1" transform="rotate(-90 55.1 36.1)">1</text>
<text x="55.1" y="44.8" transform="rotate(-90 55.1 44.8)">2</text>
<text x="113.3" y="42.6">A48</text>
<text x="175.5" y="48">BF44 SM_RCOMP0_CPU</text>
<text x="175.5" y="42.6">AT30</text>
<text x="200.6" y="48">1</text>
<text x="209.3" y="48">2</text>
<text x="238.2" y="45" transform="rotate(-90 238.2 45)">1</text>
<text x="243.6" y="45" transform="rotate(-90 243.6 45)">1</text>
<text x="70.8" y="49.7">1</text>
<text x="79.5" y="49.7">2</text>
<text x="113.2" y="49.7">C45</text>
<text x="175.5" y="49.7">BE43 SM_RCOMP1_CPU</text>
<text x="175.5" y="51.5">BG43 SM_RCOMP2_CPU</text>
<text x="200.6" y="49.7">1</text>
<text x="200.6" y="51.5">1</text>
<text x="209.3" y="49.7">2</text>
<text x="209.3" y="51.5">2</text>
<text x="238.2" y="53.7" transform="rotate(-90 238.2 53.7)">2</text>
<text x="243.6" y="53.7" transform="rotate(-90 243.6 53.7)">2</text>
<text x="54.4" y="58">VCC1R5_VDDQ</text>
<text x="103.1" y="59.2" transform="rotate(-90 103.1 59.2)">1</text>
<text x="113.2" y="56.9">D45</text>
<text x="58.7" y="64.6" transform="rotate(-90 58.7 64.6)">1</text>
<text x="175.5" y="64">N55</text>
<text x="175.5" y="62.2">N53</text>
<text x="175.5" y="69.3">L55</text>
<text x="175.5" y="71.1">J58</text>
<text x="175.5" y="67.5">L56</text>
<text x="58.7" y="73.2" transform="rotate(-90 58.7 73.2)">2</text>
<text x="113.2" y="74.6">C48</text>
<text x="175.5" y="76.4">L59</text>
<text x="175.5" y="74.6">M60</text>
<text x="113.3" y="81.7">B46</text>
<text x="175.5" y="83.5">K58</text>
<text x="67.3" y="88.9">1</text>
<text x="75.9" y="88.9">2</text>
<text x="112.3" y="88.9">BE45</text>
<text x="175.5" y="88.9">G58</text>
<text x="202.7" y="87.7" transform="rotate(-90 202.7 87.7)">1</text>
<text x="175.5" y="90.6">E55</text>
<text x="175.5" y="92.4">E59</text>
<text x="175.5" y="94.2">G55</text>
<text x="175.5" y="96">G59</text>
<text x="55.1" y="101.9" transform="rotate(-90 55.1 101.9)">1</text>
<text x="113.2" y="97.7">D44</text>
<text x="175.5" y="97.7">H60</text>
<text x="175.5" y="99.5">J59</text>
<text x="175.5" y="101.3">J61</text>
<text x="202.7" y="96.4" transform="rotate(-90 202.7 96.4)">2</text>
<text x="223.9" y="107.8">VCC1R5A</text>
<text x="55.1" y="110.6" transform="rotate(-90 55.1 110.6)">2</text>
<text x="186.7" y="119.7" transform="rotate(-90 186.7 119.7)">S</text>
<text x="86.4" y="123.8">VCC1R05B_VTT_CPU</text>
<text x="202.7" y="123.2" transform="rotate(-90 202.7 123.2)">1</text>
<text x="215.1" y="123.2" transform="rotate(-90 215.1 123.2)">1</text>
<text x="227.6" y="123.2" transform="rotate(-90 227.6 123.2)">1</text>
<text x="90.7" y="130.3" transform="rotate(-90 90.7 130.3)">1</text>
<text x="175.3" y="126.2">G</text>
<text x="202.7" y="131.9" transform="rotate(-90 202.7 131.9)">2</text>
<text x="215.1" y="131.9" transform="rotate(-90 215.1 131.9)">2</text>
<text x="227.6" y="131.9" transform="rotate(-90 227.6 131.9)">2</text>
<text x="168.9" y="133.9" transform="rotate(-90 168.9 133.9)">1</text>
<text x="186.7" y="135.8" transform="rotate(-90 186.7 135.8)">D</text>
<text x="66.9" y="139.8">VCC3B</text>
<text x="90.7" y="139" transform="rotate(-90 90.7 139)">2</text>
<text x="99.3" y="142.2">1</text>
<text x="107.9" y="142.2">2</text>
<text x="168.9" y="139" transform="rotate(-90 168.9 139)">2</text>
<text x="69.3" y="146.3" transform="rotate(-90 69.3 146.3)">1</text>
<text x="90.7" y="149.9" transform="rotate(-90 90.7 149.9)">D</text>
<text x="238" y="145.8">1</text>
<text x="246.6" y="145.8">2</text>
<text x="69.3" y="155" transform="rotate(-90 69.3 155)">2</text>
<text x="79.3" y="158.2">G</text>
<text x="69.3" y="167.7" transform="rotate(-90 69.3 167.7)">D</text>
<text x="90.7" y="165.9" transform="rotate(-90 90.7 165.9)">S</text>
<text x="58" y="176">G</text>
<text x="69.3" y="183.7" transform="rotate(-90 69.3 183.7)">S</text>
<text x="226.4" y="181.7">&lt;Core Design&gt;</text>
<text x="256.6" y="191.6">Taipei Hsien 221, Taiwan, R.O.C.</text>
<text x="256.6" y="189.7">21F, 88, Sec.1, Hsin Tai Wu Rd., Hsichih,</text>
<text x="226.4" y="195.1">Title</text>
<text x="226.4" y="200.4">Size</text>
<text x="228.2" y="202.2">A3</text>
<text x="233.5" y="200.4">Document Number</text>
<text x="285.1" y="200.4">Rev</text>
<text x="226.4" y="205.7">Date:</text>
<text x="231.7" y="205.7">Monday, January 10, 2011</text>
<text x="261.9" y="205.7">Sheet</text>
<text x="269.1" y="205.7">4</text>
<text x="276.2" y="205.7">of</text>
<text x="285.1" y="205.7">101</text>
</g>
<g font-size="1.6" fill="#000080">
<text x="117.4" y="12.1">U1B</text>
<text x="64" y="21">R106</text>
<text x="80" y="21">0R2J-2-GP</text>
<text x="199.2" y="22.8">R70</text>
<text x="215.2" y="22.8">1KR2J-1-GP</text>
<text x="190.3" y="29.9">R74</text>
<text x="199.2" y="24.6">R72</text>
<text x="206.3" y="29.9">0R2J-2-GP</text>
<text x="215.2" y="24.6">1KR2J-1-GP</text>
<text x="190.3" y="31.7">R89</text>
<text x="206.3" y="31.7">0R2J-2-GP</text>
<text x="56.9" y="40.4">62R2J-GP</text>
<text x="56.9" y="38.8">R5</text>
<text x="195.6" y="47.7">R6</text>
<text x="211.6" y="47.7">140R2F-GP</text>
<text x="233" y="47.7">R8</text>
<text x="245.4" y="47.7">R9</text>
<text x="67.6" y="49.4">R7</text>
<text x="81.8" y="49.4">56R2J-4-GP</text>
<text x="195.6" y="49.4">R10</text>
<text x="195.6" y="51.2">R11</text>
<text x="211.6" y="49.4">25D5R2F-GP</text>
<text x="211.6" y="51.2">200R2F-L-GP</text>
<text x="227.6" y="49.8">51R2J-2-GP</text>
<text x="245.4" y="49.4">51R2J-2-GP</text>
<text x="104.9" y="61.9">TPAD40-GP</text>
<text x="104.9" y="60.1">TP1</text>
<text x="60.5" y="68.8">1KR2J-1-GP</text>
<text x="60.5" y="67.2">R12</text>
<text x="62.3" y="88.6">R73</text>
<text x="78.3" y="88.6">0R2-PT5-LILY-GP</text>
<text x="204.5" y="92.1">51R2J-2-GP</text>
<text x="204.5" y="90.3">R13</text>
<text x="56.9" y="106.3">10KR2J-3-GP</text>
<text x="56.9" y="104.6">R15</text>
<text x="117.4" y="113.5">SANDYBRIDGE-1-GP-U-NF</text>
<text x="204.5" y="129.5">0R2J-2-GP</text>
<text x="204.5" y="127.7">R17</text>
<text x="217" y="129.5">5K1R2J-4-GP</text>
<text x="217" y="127.7">R18</text>
<text x="229.4" y="129.5">1KR2J-1-GP</text>
<text x="229.4" y="127.7">R19</text>
<text x="92.5" y="134.6">75R2J-1-GP</text>
<text x="92.5" y="133">R1309</text>
<text x="170.7" y="136.6">C1</text>
<text x="188.5" y="136.6">2SK3541-2-GP</text>
<text x="188.5" y="134.8">Q2</text>
<text x="92.5" y="141.9">R1308</text>
<text x="110.3" y="141.9">43R2J-GP</text>
<text x="71.2" y="149">R14</text>
<text x="92.5" y="148.7">2SK3541-2-GP</text>
<text x="166.9" y="144" transform="rotate(-90 166.9 144)">SCD047U25V2KX-GP</text>
<text x="233" y="145.5">R88</text>
<text x="249" y="145.5">1KR2J-1-GP</text>
<text x="71.2" y="150.6">1KR2J-1-GP</text>
<text x="92.5" y="150.5">Q4</text>
<text x="71.2" y="166.5">2SK3541-2-GP</text>
<text x="71.2" y="168.2">Q5</text>
</g>
<g font-size="1.6" fill="#004080">
<text x="169.2" y="16.7">BCLK</text>
<text x="118.3" y="22.1">PROC_SELECT#</text>
<text x="161.4" y="23.8">DPLL_REF_CLK</text>
<text x="168.4" y="18.5">BCLK#</text>
<text x="118.3" y="27.4">PROC_DETECT#</text>
<text x="160.5" y="25.6">DPLL_REF_CLK#</text>
<text x="165" y="32.7">BCLK_ITP#</text>
<text x="165.9" y="30.9">BCLK_ITP</text>
<text x="118.3" y="36.3">CATERR#</text>
<text x="118.3" y="43.4">PECI</text>
<text x="161.4" y="43.4">SM_DRAMRST#</text>
<text x="118.3" y="50.5">PROCHOT#</text>
<text x="163.3" y="50.5">SM_RCOMP1</text>
<text x="163.3" y="52.3">SM_RCOMP2</text>
<text x="163.3" y="48.7">SM_RCOMP0</text>
<text x="118.3" y="57.6">THERMTRIP#</text>
<text x="168" y="64.7">PREQ#</text>
<text x="168.1" y="62.9">PRDY#</text>
<text x="168.4" y="71.8">TRST#</text>
<text x="170" y="70.1">TMS</text>
<text x="170.2" y="68.3">TCK</text>
<text x="118.3" y="75.4">PM_SYNC</text>
<text x="170" y="77.2">TDO</text>
<text x="170.8" y="75.4">TDI</text>
<text x="118.3" y="82.5">UNCOREPWRGOOD</text>
<text x="118.3" y="89.6">SM_DRAMPWROK</text>
<text x="168.2" y="89.6">BPM#0</text>
<text x="169.2" y="84.3">DBR#</text>
<text x="168.2" y="91.4">BPM#1</text>
<text x="168.2" y="93.2">BPM#2</text>
<text x="168.2" y="95">BPM#3</text>
<text x="118.3" y="98.5">RESET#</text>
<text x="168.2" y="96.7">BPM#4</text>
<text x="168.2" y="98.5">BPM#5</text>
<text x="168.2" y="100.3">BPM#6</text>
<text x="168.2" y="102.1">BPM#7</text>
</g>
<g font-size="1.6" fill="#f00">
<text x="206.6" y="16.6">CPU_CLK_100M</text>
<text x="220.2" y="16.6">24</text>
<text x="30.4" y="22.1">27 -PROC_SELECT</text>
<text x="185.3" y="22.8">DPLL_REF_CLK</text>
<text x="206.6" y="18.3">-CPU_CLK_100M</text>
<text x="220.7" y="18.3">24</text>
<text x="185.3" y="24.6">-DPLL_REF_CLL</text>
<text x="219.1" y="30.8">EDP_CLK_120M</text>
<text x="219.1" y="32.6">-EDP_CLK_120M</text>
<text x="232.4" y="30.8">24</text>
<text x="233" y="32.6">24</text>
<text x="74.7" y="43.2">62</text>
<text x="84.3" y="43.2">PECI</text>
<text x="25.5" y="50.3">62,79,81</text>
<text x="32.9" y="50.3">-PROCHOT</text>
<text x="94.6" y="49.4">PROCHOT_CPU</text>
<text x="76.5" y="57.6">28</text>
<text x="80.6" y="57.6">-THERMTRIP</text>
<text x="259.8" y="62.9">-XDP_PRDY</text>
<text x="260" y="64.6">-XDP_PREQ</text>
<text x="272.1" y="64.6">11</text>
<text x="272.1" y="62.9">11</text>
<text x="260" y="68.1">XDP_TCK</text>
<text x="260" y="69.9">XDP_TMS</text>
<text x="260" y="71.7">-XDP_TRST</text>
<text x="272.1" y="68.1">11</text>
<text x="272.1" y="69.9">11</text>
<text x="272.1" y="71.7">11</text>
<text x="31.7" y="75.2">25 PM_SYNC</text>
<text x="259.8" y="77.2">XDP_TDO</text>
<text x="260" y="75.2">XDP_TDI</text>
<text x="272.1" y="75.2">11</text>
<text x="272.1" y="77.2">11</text>
<text x="29.4" y="82.3">11,28</text>
<text x="34.5" y="82.3">CPUPWRGD</text>
<text x="29.4" y="89.5">25,87</text>
<text x="34.5" y="89.5">DRAMPWRG</text>
<text x="92.8" y="88.6">SM_DRAMPWROK</text>
<text x="259.8" y="84.3">-XDP_DBR</text>
<text x="272.1" y="84.3">11,25</text>
<text x="92.8" y="97.5">-CPURST</text>
<text x="187.1" y="109.9">SM_DRAMRST_CPU</text>
<text x="141.4" y="126.8">12,27</text>
<text x="146.6" y="126.8">DRAMRST_GATE</text>
<text x="121.3" y="141.9">-CPURST</text>
<text x="210.2" y="145.5">-DRAMRST_R</text>
<text x="266.9" y="146.5">-DRAMRST</text>
<text x="277.4" y="146.5">12,13</text>
<text x="25.1" y="176.6">11,27,50,54,100</text>
<text x="38.1" y="176.6">-PLTRST_FAR</text>
</g>
<g font-size="1.3">
<text x="30.8" y="1.3">A</text>
<text x="88.9" y="1.3">B</text>
<text x="146.9" y="1.3">C</text>
<text x="205" y="1.3">D</text>
<text x="263.1" y="1.3">E</text>
<text x=".5" y="28.4">4</text>
<text x="292.6" y="28.4">4</text>
<text x=".5" y="79.5">3</text>
<text x="292.6" y="79.5">3</text>
<text x=".5" y="130.6">2</text>
<text x="292.6" y="130.6">2</text>
<text x=".5" y="181.7">1</text>
<text x="292.6" y="181.7">1</text>
<text x="30.8" y="207.4">A</text>
<text x="88.9" y="207.4">B</text>
<text x="146.9" y="207.4">C</text>
<text x="205" y="207.4">D</text>
<text x="263.1" y="207.4">E</text>
</g>
</svg>
